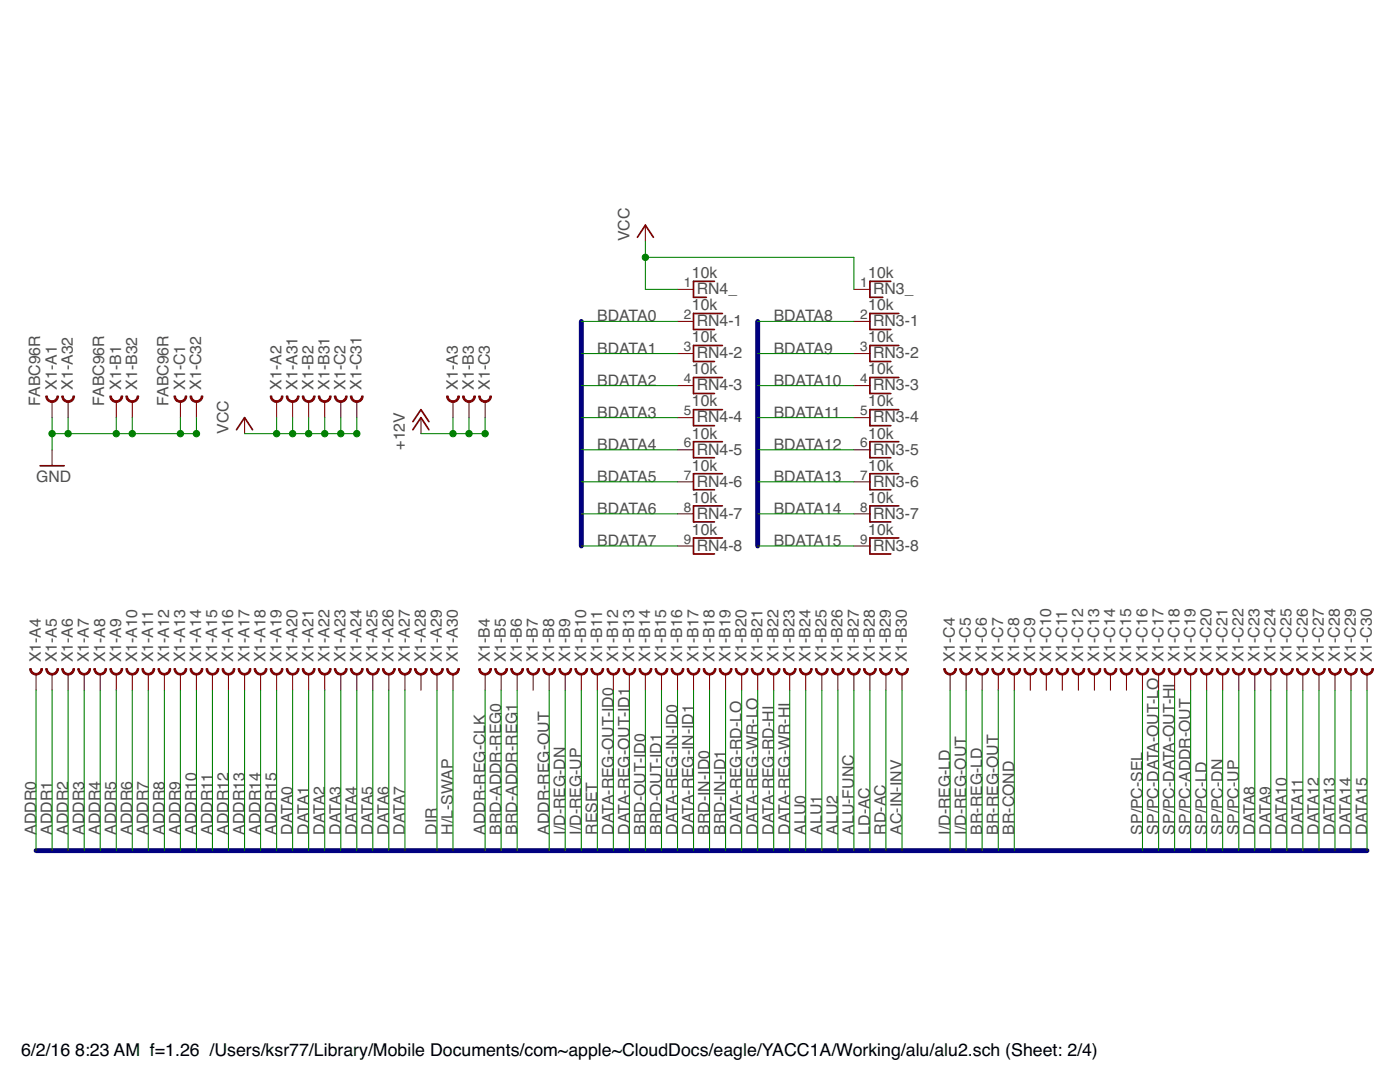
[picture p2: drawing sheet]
<svg xmlns="http://www.w3.org/2000/svg" width="279mm" height="216mm" viewBox="0 0 279 216" stroke-linecap="round" stroke-linejoin="round" font-family="sans-serif">
<g fill="#800000" stroke="#800000" stroke-width=".2">
<path d="M9.1 79h.3a.96 .96 0 0 0 1 1 .96 .96 0 0 0 1-1h.3a1.28 1.28 0 0 1-1.3 1.3 1.28 1.28 0 0 1-1.3-1.3z" fill-rule="evenodd"/>
<path d="M53.9 79h.4a.95 .95 0 0 0 .9 1 .95 .95 0 0 0 1-1h.3a1.27 1.27 0 0 1-1.3 1.3 1.27 1.27 0 0 1-1.3-1.3z" fill-rule="evenodd"/>
<path d="M89.1 79h.4a.95 .95 0 0 0 .9 1 .95 .95 0 0 0 1-1h.3a1.28 1.28 0 0 1-1.3 1.3 1.28 1.28 0 0 1-1.3-1.3z" fill-rule="evenodd"/>
<path d="M5.9 133.4h.3a.95 .95 0 0 0 1 1 .95 .95 0 0 0 .9-1h.4a1.28 1.28 0 0 1-1.3 1.3 1.28 1.28 0 0 1-1.3-1.3z" fill-rule="evenodd"/>
<path d="M9.1 133.4h.3a.96 .96 0 0 0 1 1 .96 .96 0 0 0 1-1h.3a1.28 1.28 0 0 1-1.3 1.3 1.28 1.28 0 0 1-1.3-1.3z" fill-rule="evenodd"/>
<path d="M12.3 133.4h.3a.96 .96 0 0 0 1 1 .96 .96 0 0 0 1-1h.3a1.28 1.28 0 0 1-1.3 1.3 1.28 1.28 0 0 1-1.3-1.3z" fill-rule="evenodd"/>
<path d="M15.5 133.4h.3a.96 .96 0 0 0 1 1 .96 .96 0 0 0 1-1h.3a1.28 1.28 0 0 1-1.3 1.3 1.28 1.28 0 0 1-1.3-1.3z" fill-rule="evenodd"/>
<path d="M18.7 133.4h.3a.95 .95 0 0 0 1 1 .95 .95 0 0 0 1-1h.3a1.28 1.28 0 0 1-1.3 1.3 1.28 1.28 0 0 1-1.3-1.3z" fill-rule="evenodd"/>
<path d="M21.9 133.4h.3a.95 .95 0 0 0 1 1 .95 .95 0 0 0 1-1h.3a1.28 1.28 0 0 1-1.3 1.3 1.28 1.28 0 0 1-1.3-1.3z" fill-rule="evenodd"/>
<path d="M25.1 133.4h.3a.96 .96 0 0 0 1 1 .96 .96 0 0 0 1-1h.3a1.28 1.28 0 0 1-1.3 1.3 1.28 1.28 0 0 1-1.3-1.3z" fill-rule="evenodd"/>
<path d="M28.3 133.4h.3a.96 .96 0 0 0 1 1 .96 .96 0 0 0 1-1h.3a1.28 1.28 0 0 1-1.3 1.3 1.28 1.28 0 0 1-1.3-1.3z" fill-rule="evenodd"/>
<path d="M31.5 133.4h.3a.96 .96 0 0 0 1 1 .96 .96 0 0 0 1-1h.3a1.28 1.28 0 0 1-1.3 1.3 1.28 1.28 0 0 1-1.3-1.3z" fill-rule="evenodd"/>
<path d="M34.7 133.4h.3a.96 .96 0 0 0 1 1 .96 .96 0 0 0 1-1h.3a1.28 1.28 0 0 1-1.3 1.3 1.28 1.28 0 0 1-1.3-1.3z" fill-rule="evenodd"/>
<path d="M37.9 133.4h.3a.95 .95 0 0 0 1 1 .95 .95 0 0 0 1-1h.3a1.28 1.28 0 0 1-1.3 1.3 1.28 1.28 0 0 1-1.3-1.3z" fill-rule="evenodd"/>
<path d="M41.1 133.4h.3a.96 .96 0 0 0 1 1 .96 .96 0 0 0 1-1h.3a1.28 1.28 0 0 1-1.3 1.3 1.28 1.28 0 0 1-1.3-1.3z" fill-rule="evenodd"/>
<path d="M44.3 133.4h.3a.96 .96 0 0 0 1 1 .96 .96 0 0 0 1-1h.3a1.28 1.28 0 0 1-1.3 1.3 1.28 1.28 0 0 1-1.3-1.3z" fill-rule="evenodd"/>
<path d="M47.5 133.4h.3a.96 .96 0 0 0 1 1 .96 .96 0 0 0 1-1h.3a1.28 1.28 0 0 1-1.3 1.3 1.28 1.28 0 0 1-1.3-1.3z" fill-rule="evenodd"/>
<path d="M50.7 133.4h.3a.96 .96 0 0 0 1 1 .96 .96 0 0 0 1-1h.3a1.28 1.28 0 0 1-1.3 1.3 1.28 1.28 0 0 1-1.3-1.3z" fill-rule="evenodd"/>
<path d="M53.9 133.4h.4a.95 .95 0 0 0 .9 1 .95 .95 0 0 0 1-1h.3a1.27 1.27 0 0 1-1.3 1.3 1.27 1.27 0 0 1-1.3-1.3z" fill-rule="evenodd"/>
<path d="M57.1 133.4h.3a.96 .96 0 0 0 1 1 .96 .96 0 0 0 1-1h.3a1.28 1.28 0 0 1-1.3 1.3 1.28 1.28 0 0 1-1.3-1.3z" fill-rule="evenodd"/>
<path d="M60.3 133.4h.3a.96 .96 0 0 0 1 1 .96 .96 0 0 0 1-1h.3a1.28 1.28 0 0 1-1.3 1.3 1.28 1.28 0 0 1-1.3-1.3z" fill-rule="evenodd"/>
<path d="M63.5 133.4h.3a.96 .96 0 0 0 1 1 .96 .96 0 0 0 1-1h.3a1.28 1.28 0 0 1-1.3 1.3 1.28 1.28 0 0 1-1.3-1.3z" fill-rule="evenodd"/>
<path d="M66.7 133.4h.3a.96 .96 0 0 0 1 1 .96 .96 0 0 0 1-1h.3a1.28 1.28 0 0 1-1.3 1.3 1.28 1.28 0 0 1-1.3-1.3z" fill-rule="evenodd"/>
<path d="M69.9 133.4h.4a.95 .95 0 0 0 .9 1 .95 .95 0 0 0 1-1h.3a1.28 1.28 0 0 1-1.3 1.3 1.28 1.28 0 0 1-1.3-1.3z" fill-rule="evenodd"/>
<path d="M73.1 133.4h.3a.96 .96 0 0 0 1 1 .96 .96 0 0 0 1-1h.3a1.28 1.28 0 0 1-1.3 1.3 1.28 1.28 0 0 1-1.3-1.3z" fill-rule="evenodd"/>
<path d="M76.3 133.4h.3a.96 .96 0 0 0 1 1 .96 .96 0 0 0 1-1h.3a1.28 1.28 0 0 1-1.3 1.3 1.28 1.28 0 0 1-1.3-1.3z" fill-rule="evenodd"/>
<path d="M79.5 133.4h.3a.96 .96 0 0 0 1 1 .96 .96 0 0 0 1-1h.3a1.28 1.28 0 0 1-1.3 1.3 1.28 1.28 0 0 1-1.3-1.3z" fill-rule="evenodd"/>
<path d="M82.7 133.4h.3a.96 .96 0 0 0 1 1 .96 .96 0 0 0 1-1h.3a1.28 1.28 0 0 1-1.3 1.3 1.28 1.28 0 0 1-1.3-1.3z" fill-rule="evenodd"/>
<path d="M85.9 133.4h.4a.95 .95 0 0 0 .9 1 .95 .95 0 0 0 1-1h.3a1.28 1.28 0 0 1-1.3 1.3 1.28 1.28 0 0 1-1.3-1.3z" fill-rule="evenodd"/>
<path d="M89.1 133.4h.4a.95 .95 0 0 0 .9 1 .95 .95 0 0 0 1-1h.3a1.28 1.28 0 0 1-1.3 1.3 1.28 1.28 0 0 1-1.3-1.3z" fill-rule="evenodd"/>
<path d="M57.1 79h.3a.96 .96 0 0 0 1 1 .96 .96 0 0 0 1-1h.3a1.28 1.28 0 0 1-1.3 1.3 1.28 1.28 0 0 1-1.3-1.3z" fill-rule="evenodd"/>
<path d="M12.3 79h.3a.96 .96 0 0 0 1 1 .96 .96 0 0 0 1-1h.3a1.28 1.28 0 0 1-1.3 1.3 1.28 1.28 0 0 1-1.3-1.3z" fill-rule="evenodd"/>
<path d="M21.9 79h.3a.95 .95 0 0 0 1 1 .95 .95 0 0 0 1-1h.3a1.28 1.28 0 0 1-1.3 1.3 1.28 1.28 0 0 1-1.3-1.3z" fill-rule="evenodd"/>
<path d="M60.3 79h.3a.96 .96 0 0 0 1 1 .96 .96 0 0 0 1-1h.3a1.28 1.28 0 0 1-1.3 1.3 1.28 1.28 0 0 1-1.3-1.3z" fill-rule="evenodd"/>
<path d="M92.3 79h.3a.96 .96 0 0 0 1 1 .96 .96 0 0 0 1-1h.3a1.28 1.28 0 0 1-1.3 1.3 1.28 1.28 0 0 1-1.3-1.3z" fill-rule="evenodd"/>
<path d="M95.5 133.4h.3a.96 .96 0 0 0 1 1 .96 .96 0 0 0 1-1h.3a1.28 1.28 0 0 1-1.3 1.3 1.28 1.28 0 0 1-1.3-1.3z" fill-rule="evenodd"/>
<path d="M98.7 133.4h.3a.96 .96 0 0 0 1 1 .96 .96 0 0 0 1-1h.3a1.28 1.28 0 0 1-1.3 1.3 1.28 1.28 0 0 1-1.3-1.3z" fill-rule="evenodd"/>
<path d="M101.9 133.4h.4a.95 .95 0 0 0 .9 1 .95 .95 0 0 0 1-1h.3a1.28 1.28 0 0 1-1.3 1.3 1.28 1.28 0 0 1-1.3-1.3z" fill-rule="evenodd"/>
<path d="M105.1 133.4h.4a.95 .95 0 0 0 .9 1 .95 .95 0 0 0 1-1h.3a1.28 1.28 0 0 1-1.3 1.3 1.28 1.28 0 0 1-1.3-1.3z" fill-rule="evenodd"/>
<path d="M108.3 133.4h.3a.96 .96 0 0 0 1 1 .96 .96 0 0 0 1-1h.3a1.28 1.28 0 0 1-1.3 1.3 1.28 1.28 0 0 1-1.3-1.3z" fill-rule="evenodd"/>
<path d="M111.5 133.4h.3a.96 .96 0 0 0 1 1 .96 .96 0 0 0 1-1h.3a1.28 1.28 0 0 1-1.3 1.3 1.28 1.28 0 0 1-1.3-1.3z" fill-rule="evenodd"/>
<path d="M114.7 133.4h.3a.96 .96 0 0 0 1 1 .96 .96 0 0 0 1-1h.3a1.28 1.28 0 0 1-1.3 1.3 1.28 1.28 0 0 1-1.3-1.3z" fill-rule="evenodd"/>
<path d="M117.9 133.4h.3a.96 .96 0 0 0 1 1 .96 .96 0 0 0 1-1h.3a1.28 1.28 0 0 1-1.3 1.3 1.28 1.28 0 0 1-1.3-1.3z" fill-rule="evenodd"/>
<path d="M121.1 133.4h.4a.95 .95 0 0 0 .9 1 .95 .95 0 0 0 1-1h.3a1.28 1.28 0 0 1-1.3 1.3 1.28 1.28 0 0 1-1.3-1.3z" fill-rule="evenodd"/>
<path d="M124.3 133.4h.4a.96 .96 0 0 0 .9 1 .96 .96 0 0 0 1-1h.3a1.28 1.28 0 0 1-1.3 1.3 1.28 1.28 0 0 1-1.3-1.3z" fill-rule="evenodd"/>
<path d="M127.5 133.4h.3a.96 .96 0 0 0 1 1 .96 .96 0 0 0 1-1h.3a1.28 1.28 0 0 1-1.3 1.3 1.28 1.28 0 0 1-1.3-1.3z" fill-rule="evenodd"/>
<path d="M130.7 133.4h.3a.96 .96 0 0 0 1 1 .96 .96 0 0 0 1-1h.3a1.28 1.28 0 0 1-1.3 1.3 1.28 1.28 0 0 1-1.3-1.3z" fill-rule="evenodd"/>
<path d="M133.9 133.4h.3a.96 .96 0 0 0 1 1 .96 .96 0 0 0 1-1h.3a1.28 1.28 0 0 1-1.3 1.3 1.28 1.28 0 0 1-1.3-1.3z" fill-rule="evenodd"/>
<path d="M137.1 133.4h.4a.95 .95 0 0 0 .9 1 .95 .95 0 0 0 1-1h.3a1.27 1.27 0 0 1-1.3 1.3 1.27 1.27 0 0 1-1.3-1.3z" fill-rule="evenodd"/>
<path d="M140.3 133.4h.4a.96 .96 0 0 0 .9 1 .96 .96 0 0 0 1-1h.3a1.28 1.28 0 0 1-1.3 1.3 1.28 1.28 0 0 1-1.3-1.3z" fill-rule="evenodd"/>
<path d="M143.5 133.4h.3a.96 .96 0 0 0 1 1 .96 .96 0 0 0 1-1h.3a1.28 1.28 0 0 1-1.3 1.3 1.28 1.28 0 0 1-1.3-1.3z" fill-rule="evenodd"/>
<path d="M146.7 133.4h.3a.96 .96 0 0 0 1 1 .96 .96 0 0 0 1-1h.3a1.28 1.28 0 0 1-1.3 1.3 1.28 1.28 0 0 1-1.3-1.3z" fill-rule="evenodd"/>
<path d="M149.9 133.4h.3a.96 .96 0 0 0 1 1 .96 .96 0 0 0 1-1h.3a1.28 1.28 0 0 1-1.3 1.3 1.28 1.28 0 0 1-1.3-1.3z" fill-rule="evenodd"/>
<path d="M153.1 133.4h.4a.95 .95 0 0 0 .9 1 .95 .95 0 0 0 1-1h.3a1.27 1.27 0 0 1-1.3 1.3 1.27 1.27 0 0 1-1.3-1.3z" fill-rule="evenodd"/>
<path d="M156.3 133.4h.4a.96 .96 0 0 0 .9 1 .96 .96 0 0 0 1-1h.3a1.28 1.28 0 0 1-1.3 1.3 1.28 1.28 0 0 1-1.3-1.3z" fill-rule="evenodd"/>
<path d="M159.5 133.4h.4a.96 .96 0 0 0 .9 1 .96 .96 0 0 0 1-1h.3a1.28 1.28 0 0 1-1.3 1.3 1.28 1.28 0 0 1-1.3-1.3z" fill-rule="evenodd"/>
<path d="M162.7 133.4h.3a.96 .96 0 0 0 1 1 .96 .96 0 0 0 1-1h.3a1.28 1.28 0 0 1-1.3 1.3 1.28 1.28 0 0 1-1.3-1.3z" fill-rule="evenodd"/>
<path d="M165.9 133.4h.3a.96 .96 0 0 0 1 1 .96 .96 0 0 0 1-1h.3a1.28 1.28 0 0 1-1.3 1.3 1.28 1.28 0 0 1-1.3-1.3z" fill-rule="evenodd"/>
<path d="M169.1 133.4h.4a.95 .95 0 0 0 .9 1 .95 .95 0 0 0 1-1h.3a1.28 1.28 0 0 1-1.3 1.3 1.28 1.28 0 0 1-1.3-1.3z" fill-rule="evenodd"/>
<path d="M172.3 133.4h.4a.95 .95 0 0 0 .9 1 .95 .95 0 0 0 1-1h.3a1.28 1.28 0 0 1-1.3 1.3 1.28 1.28 0 0 1-1.3-1.3z" fill-rule="evenodd"/>
<path d="M175.5 133.4h.4a.96 .96 0 0 0 .9 1 .96 .96 0 0 0 1-1h.3a1.28 1.28 0 0 1-1.3 1.3 1.28 1.28 0 0 1-1.3-1.3z" fill-rule="evenodd"/>
<path d="M178.7 133.4h.3a.96 .96 0 0 0 1 1 .96 .96 0 0 0 1-1h.3a1.28 1.28 0 0 1-1.3 1.3 1.28 1.28 0 0 1-1.3-1.3z" fill-rule="evenodd"/>
<path d="M63.5 79h.3a.96 .96 0 0 0 1 1 .96 .96 0 0 0 1-1h.3a1.28 1.28 0 0 1-1.3 1.3 1.28 1.28 0 0 1-1.3-1.3z" fill-rule="evenodd"/>
<path d="M25.1 79h.3a.96 .96 0 0 0 1 1 .96 .96 0 0 0 1-1h.3a1.28 1.28 0 0 1-1.3 1.3 1.28 1.28 0 0 1-1.3-1.3z" fill-rule="evenodd"/>
<path d="M34.7 79h.3a.96 .96 0 0 0 1 1 .96 .96 0 0 0 1-1h.3a1.28 1.28 0 0 1-1.3 1.3 1.28 1.28 0 0 1-1.3-1.3z" fill-rule="evenodd"/>
<path d="M66.7 79h.3a.96 .96 0 0 0 1 1 .96 .96 0 0 0 1-1h.3a1.28 1.28 0 0 1-1.3 1.3 1.28 1.28 0 0 1-1.3-1.3z" fill-rule="evenodd"/>
<path d="M95.5 79h.3a.96 .96 0 0 0 1 1 .96 .96 0 0 0 1-1h.3a1.28 1.28 0 0 1-1.3 1.3 1.28 1.28 0 0 1-1.3-1.3z" fill-rule="evenodd"/>
<path d="M188.3 133.4h.4a.95 .95 0 0 0 .9 1 .95 .95 0 0 0 1-1h.3a1.28 1.28 0 0 1-1.3 1.3 1.28 1.28 0 0 1-1.3-1.3z" fill-rule="evenodd"/>
<path d="M191.5 133.4h.4a.96 .96 0 0 0 .9 1 .96 .96 0 0 0 1-1h.3a1.28 1.28 0 0 1-1.3 1.3 1.28 1.28 0 0 1-1.3-1.3z" fill-rule="evenodd"/>
<path d="M194.7 133.4h.4a.96 .96 0 0 0 .9 1 .96 .96 0 0 0 1-1h.3a1.28 1.28 0 0 1-1.3 1.3 1.28 1.28 0 0 1-1.3-1.3z" fill-rule="evenodd"/>
<path d="M197.9 133.4h.3a.96 .96 0 0 0 1 1 .96 .96 0 0 0 1-1h.3a1.28 1.28 0 0 1-1.3 1.3 1.28 1.28 0 0 1-1.3-1.3z" fill-rule="evenodd"/>
<path d="M201.1 133.4h.4a.95 .95 0 0 0 .9 1 .95 .95 0 0 0 1-1h.3a1.28 1.28 0 0 1-1.3 1.3 1.28 1.28 0 0 1-1.3-1.3z" fill-rule="evenodd"/>
<path d="M204.3 133.4h.4a.95 .95 0 0 0 .9 1 .95 .95 0 0 0 1-1h.3a1.28 1.28 0 0 1-1.3 1.3 1.28 1.28 0 0 1-1.3-1.3z" fill-rule="evenodd"/>
<path d="M207.5 133.4h.4a.96 .96 0 0 0 .9 1 .96 .96 0 0 0 1-1h.3a1.28 1.28 0 0 1-1.3 1.3 1.28 1.28 0 0 1-1.3-1.3z" fill-rule="evenodd"/>
<path d="M210.7 133.4h.4a.96 .96 0 0 0 .9 1 .96 .96 0 0 0 1-1h.3a1.28 1.28 0 0 1-1.3 1.3 1.28 1.28 0 0 1-1.3-1.3z" fill-rule="evenodd"/>
<path d="M213.9 133.4h.3a.96 .96 0 0 0 1 1 .96 .96 0 0 0 1-1h.3a1.28 1.28 0 0 1-1.3 1.3 1.28 1.28 0 0 1-1.3-1.3z" fill-rule="evenodd"/>
<path d="M217.1 133.4h.3a.96 .96 0 0 0 1 1 .96 .96 0 0 0 1-1h.3a1.28 1.28 0 0 1-1.3 1.3 1.28 1.28 0 0 1-1.3-1.3z" fill-rule="evenodd"/>
<path d="M220.3 133.4h.4a.95 .95 0 0 0 .9 1 .95 .95 0 0 0 1-1h.3a1.28 1.28 0 0 1-1.3 1.3 1.28 1.28 0 0 1-1.3-1.3z" fill-rule="evenodd"/>
<path d="M223.5 133.4h.4a.96 .96 0 0 0 .9 1 .96 .96 0 0 0 1-1h.3a1.28 1.28 0 0 1-1.3 1.3 1.28 1.28 0 0 1-1.3-1.3z" fill-rule="evenodd"/>
<path d="M226.7 133.4h.4a.96 .96 0 0 0 .9 1 .96 .96 0 0 0 1-1h.3a1.28 1.28 0 0 1-1.3 1.3 1.28 1.28 0 0 1-1.3-1.3z" fill-rule="evenodd"/>
<path d="M229.9 133.4h.4a.96 .96 0 0 0 .9 1 .96 .96 0 0 0 1-1h.3a1.28 1.28 0 0 1-1.3 1.3 1.28 1.28 0 0 1-1.3-1.3z" fill-rule="evenodd"/>
<path d="M233.1 133.4h.3a.96 .96 0 0 0 1 1 .96 .96 0 0 0 1-1h.3a1.28 1.28 0 0 1-1.3 1.3 1.28 1.28 0 0 1-1.3-1.3z" fill-rule="evenodd"/>
<path d="M236.3 133.4h.4a.95 .95 0 0 0 .9 1 .95 .95 0 0 0 1-1h.3a1.27 1.27 0 0 1-1.3 1.3 1.27 1.27 0 0 1-1.3-1.3z" fill-rule="evenodd"/>
<path d="M239.5 133.4h.4a.96 .96 0 0 0 .9 1 .96 .96 0 0 0 1-1h.3a1.28 1.28 0 0 1-1.3 1.3 1.28 1.28 0 0 1-1.3-1.3z" fill-rule="evenodd"/>
<path d="M242.7 133.4h.4a.96 .96 0 0 0 .9 1 .96 .96 0 0 0 1-1h.3a1.28 1.28 0 0 1-1.3 1.3 1.28 1.28 0 0 1-1.3-1.3z" fill-rule="evenodd"/>
<path d="M245.9 133.4h.4a.96 .96 0 0 0 .9 1 .96 .96 0 0 0 1-1h.3a1.28 1.28 0 0 1-1.3 1.3 1.28 1.28 0 0 1-1.3-1.3z" fill-rule="evenodd"/>
<path d="M249.1 133.4h.3a.96 .96 0 0 0 1 1 .96 .96 0 0 0 1-1h.3a1.28 1.28 0 0 1-1.3 1.3 1.28 1.28 0 0 1-1.3-1.3z" fill-rule="evenodd"/>
<path d="M252.3 133.4h.4a.95 .95 0 0 0 .9 1 .95 .95 0 0 0 1-1h.3a1.28 1.28 0 0 1-1.3 1.3 1.28 1.28 0 0 1-1.3-1.3z" fill-rule="evenodd"/>
<path d="M255.5 133.4h.4a.96 .96 0 0 0 .9 1 .96 .96 0 0 0 1-1h.3a1.28 1.28 0 0 1-1.3 1.3 1.28 1.28 0 0 1-1.3-1.3z" fill-rule="evenodd"/>
<path d="M258.7 133.4h.4a.96 .96 0 0 0 .9 1 .96 .96 0 0 0 1-1h.3a1.28 1.28 0 0 1-1.3 1.3 1.28 1.28 0 0 1-1.3-1.3z" fill-rule="evenodd"/>
<path d="M261.9 133.4h.4a.96 .96 0 0 0 .9 1 .96 .96 0 0 0 1-1h.3a1.28 1.28 0 0 1-1.3 1.3 1.28 1.28 0 0 1-1.3-1.3z" fill-rule="evenodd"/>
<path d="M265.1 133.4h.4a.96 .96 0 0 0 .9 1 .96 .96 0 0 0 1-1h.3a1.28 1.28 0 0 1-1.3 1.3 1.28 1.28 0 0 1-1.3-1.3z" fill-rule="evenodd"/>
<path d="M268.3 133.4h.4a.95 .95 0 0 0 .9 1 .95 .95 0 0 0 1-1h.3a1.28 1.28 0 0 1-1.3 1.3 1.28 1.28 0 0 1-1.3-1.3z" fill-rule="evenodd"/>
<path d="M271.5 133.4h.4a.95 .95 0 0 0 .9 1 .95 .95 0 0 0 1-1h.3a1.28 1.28 0 0 1-1.3 1.3 1.28 1.28 0 0 1-1.3-1.3z" fill-rule="evenodd"/>
<path d="M69.9 79h.4a.95 .95 0 0 0 .9 1 .95 .95 0 0 0 1-1h.3a1.28 1.28 0 0 1-1.3 1.3 1.28 1.28 0 0 1-1.3-1.3z" fill-rule="evenodd"/>
<path d="M37.9 79h.3a.95 .95 0 0 0 1 1 .95 .95 0 0 0 1-1h.3a1.28 1.28 0 0 1-1.3 1.3 1.28 1.28 0 0 1-1.3-1.3z" fill-rule="evenodd"/>
</g>
<g fill="none" stroke="#800000" stroke-width=".21">
<path d="M128.8 44.9v3.2M135.2 57.7h3.2M170.4 57.7h3.2M135.2 64.1h3.2M135.2 70.5h3.2M135.2 76.9h3.2M170.4 64.1h3.2M170.4 70.5h3.2M170.4 76.9h3.2M10.4 80.1v3.2M10.4 89.7v3.2M13.6 80.1v3.2"/>
<path d="M23.2 80.1v3.2M26.4 80.1v3.2M36 80.1v3.2M39.2 80.1v3.2M48.8 83.3v3.2M55.2 80.1v3.2M58.4 80.1v3.2M61.6 80.1v3.2M64.8 80.1v3.2M68 80.1v3.2M71.2 80.1v3.2M84 83.3v3.2"/>
<path d="M90.4 80.1v3.2M93.6 80.1v3.2M96.8 80.1v3.2M135.2 83.3h3.2M135.2 89.7h3.2M135.2 96.1h3.2M170.4 83.3h3.2M170.4 89.7h3.2M170.4 96.1h3.2M135.2 102.5h3.2M135.2 108.9h3.2M170.4 102.5h3.2"/>
<path d="M170.4 108.9h3.2M7.2 134.5v3.2M10.4 134.5v3.2M13.6 134.5v3.2M16.8 134.5v3.2M20 134.5v3.2M23.2 134.5v3.2M26.4 134.5v3.2M29.6 134.5v3.2M32.8 134.5v3.2M36 134.5v3.2M39.2 134.5v3.2"/>
<path d="M42.4 134.5v3.2M45.6 134.5v3.2M48.8 134.5v3.2M52 134.5v3.2M55.2 134.5v3.2M58.4 134.5v3.2M61.6 134.5v3.2M64.8 134.5v3.2M68 134.5v3.2M71.2 134.5v3.2M74.4 134.5v3.2M77.6 134.5v3.2"/>
<path d="M80.8 134.5v3.2M84 134.5v3.2M87.2 134.5v3.2M90.4 134.5v3.2M96.8 134.5v3.2M100 134.5v3.2M103.2 134.5v3.2M106.4 134.5v3.2M109.6 134.5v3.2M112.8 134.5v3.2M116 134.5v3.2M119.2 134.5v3.2"/>
<path d="M122.4 134.5v3.2M125.6 134.5v3.2M128.8 134.5v3.2M132 134.5v3.2M135.2 134.5v3.2M138.4 134.5v3.2M141.6 134.5v3.2M144.8 134.5v3.2M148 134.5v3.2M151.2 134.5v3.2M154.4 134.5v3.2M157.6 134.5v3.2"/>
<path d="M160.8 134.5v3.2M164 134.5v3.2M167.2 134.5v3.2M170.4 134.5v3.2M173.6 134.5v3.2M176.8 134.5v3.2M180 134.5v3.2M189.6 134.5v3.2M192.8 134.5v3.2M196 134.5v3.2M199.2 134.5v3.2M202.4 134.5v3.2"/>
<path d="M205.6 134.5v3.2M208.8 134.5v3.2M212 134.5v3.2M215.2 134.5v3.2M218.4 134.5v3.2M221.6 134.5v3.2M224.8 134.5v3.2M228 134.5v3.2M231.2 134.5v3.2M234.4 134.5v3.2M237.6 134.5v3.2M240.8 134.5v3.2"/>
<path d="M244 134.5v3.2M247.2 134.5v3.2M250.4 134.5v3.2M253.6 134.5v3.2M256.8 134.5v3.2M260 134.5v3.2M263.2 134.5v3.2M266.4 134.5v3.2M269.6 134.5v3.2M272.8 134.5v3.2"/>
</g>
<g fill="none" stroke="#800000" stroke-width=".34">
<path d="M127.2 47.3l1.6-2.4 1.6 2.4M142.6 56.1h-4.2v3.2h2.6M177.8 56.1h-4.2v3.2h2.6M144.2 62.5h-5.8v3.2h4.2M144.2 68.9h-5.8v3.2h4.2M144.2 75.3h-5.8v3.2h4.2M179.4 62.5h-5.8v3.2h4.2M179.4 68.9h-5.8v3.2h4.2M179.4 75.3h-5.8v3.2h4.2M8 92.9h4.8M47.2 85.7l1.6-2.4 1.6 2.4M82.4 85.7l1.6-2.4 1.6 2.4"/>
<path d="M82.4 84.1l1.6-2.4 1.6 2.4M144.2 81.7h-5.8v3.2h4.2M144.2 88.1h-5.8v3.2h4.2M144.2 94.5h-5.8v3.2h4.2M179.4 81.7h-5.8v3.2h4.2M179.4 88.1h-5.8v3.2h4.2M179.4 94.5h-5.8v3.2h4.2M144.2 100.9h-5.8v3.2h4.2M144.2 107.3h-5.8v3.2h4.2M179.4 100.9h-5.8v3.2h4.2M179.4 107.3h-5.8v3.2h4.2"/>
</g>
<path d="M116 64.1v44.8M151.2 64.1v44.8M7.2 169.7h265.6" fill="none" stroke="#000080" stroke-width=".97"/>
<g fill="none" stroke="#008000" stroke-width=".21">
<path d="M128.8 48.1v9.6h6.4M128.8 51.4h41.6v6.3M116 64.1h19.2M116 70.5h19.2M116 76.9h19.2M151.2 64.1h19.2M151.2 70.5h19.2M151.2 76.9h19.2M10.4 83.3v6.4M13.6 83.3v3.2M23.2 83.3v3.2M26.4 83.3v3.2"/>
<path d="M36 83.3v3.2M39.2 83.3v3.2h-28.8M55.2 83.3v3.2M58.4 83.3v3.2M61.6 83.3v3.2M64.8 83.3v3.2M68 83.3v3.2M71.2 83.3v3.2h-22.4M90.4 83.3v3.2M93.6 83.3v3.2M96.8 83.3v3.2h-12.8M116 83.3h19.2"/>
<path d="M116 89.7h19.2M116 96.1h19.2M151.2 83.3h19.2M151.2 89.7h19.2M151.2 96.1h19.2M116 102.5h19.2M116 108.9h19.2M151.2 102.5h19.2M151.2 108.9h19.2M7.2 137.7v32M10.4 137.7v32M13.6 137.7v32"/>
<path d="M16.8 137.7v32M20 137.7v32M23.2 137.7v32M26.4 137.7v32M29.6 137.7v32M32.8 137.7v32M36 137.7v32M39.2 137.7v32M42.4 137.7v32M45.6 137.7v32M48.8 137.7v32M52 137.7v32"/>
<path d="M55.2 137.7v32M58.4 137.7v32M61.6 137.7v32M64.8 137.7v32M68 137.7v32M71.2 137.7v32M74.4 137.7v32M77.6 137.7v32M80.8 137.7v32M87.2 137.7v32M90.4 137.7v32M96.8 137.7v32"/>
<path d="M100 137.7v32M103.2 137.7v32M109.6 137.7v32M112.8 137.7v32M116 137.7v32M119.2 137.7v32M122.4 137.7v32M125.6 137.7v32M128.8 137.7v32M132 137.7v32M135.2 137.7v32M138.4 137.7v32"/>
<path d="M141.6 137.7v32M144.8 137.7v32M148 137.7v32M151.2 137.7v32M154.4 137.7v32M157.6 137.7v32M160.8 137.7v32M164 137.7v32M167.2 137.7v32M170.4 137.7v32M173.6 137.7v32M176.8 137.7v32"/>
<path d="M180 137.7v32M189.6 137.7v32M192.8 137.7v32M196 137.7v32M199.2 137.7v32M202.4 137.7v32M228 137.7v32M231.2 137.7v32M234.4 137.7v32M237.6 137.7v32M240.8 137.7v32M244 137.7v32"/>
<path d="M247.2 137.7v32M250.4 137.7v32M253.6 137.7v32M256.8 137.7v32M260 137.7v32M263.2 137.7v32M266.4 137.7v32M269.6 137.7v32M272.8 137.7v32"/>
</g>
<g fill="#008000" stroke="#008000" stroke-width=".2">
<circle cx="10.4" cy="86.5" r=".64"/>
<circle cx="13.6" cy="86.5" r=".64"/>
<circle cx="23.2" cy="86.5" r=".64"/>
<circle cx="26.4" cy="86.5" r=".64"/>
<circle cx="39.2" cy="86.5" r=".64"/>
<circle cx="36" cy="86.5" r=".64"/>
<circle cx="55.2" cy="86.5" r=".64"/>
<circle cx="61.6" cy="86.5" r=".64"/>
<circle cx="58.4" cy="86.5" r=".64"/>
<circle cx="68" cy="86.5" r=".64"/>
<circle cx="64.8" cy="86.5" r=".64"/>
<circle cx="71.2" cy="86.5" r=".64"/>
<circle cx="128.8" cy="51.4" r=".64"/>
<circle cx="90.4" cy="86.5" r=".64"/>
<circle cx="93.6" cy="86.5" r=".64"/>
<circle cx="96.8" cy="86.5" r=".64"/>
</g>
<g font-size="3.5">
<text x="4.2" y="210.7">6/2/16</text>
<text x="15" y="210.7">8:23 AM f=1.26 /Users/ksr77/Library/Mobile Documents/com~apple~CloudDocs/eagle/YACC1A/Working/alu/alu2.sch (Sheet: 2/4)</text>
</g>
<g font-size="3.2" fill="#505050">
<text x="125.6" y="48.1" transform="rotate(-90 125.6 48.1)">VCC</text>
<text x="138.1" y="55.5">10k</text>
<text x="139" y="58.7">RN4_</text>
<text x="173.3" y="55.5">10k</text>
<text x="174.3" y="58.7">RN3_</text>
<text x="119.2" y="64.1">BDATA0</text>
<text x="138.1" y="61.9">10k</text>
<text x="139" y="65.1">RN4-1</text>
<text x="154.4" y="64.1">BDATA8</text>
<text x="173.3" y="61.9">10k</text>
<text x="174.3" y="65.1">RN3-1</text>
<text x="119.2" y="70.5">BDATA1</text>
<text x="138.1" y="68.3">10k</text>
<text x="139" y="71.5">RN4-2</text>
<text x="154.4" y="70.5">BDATA9</text>
<text x="173.3" y="68.3">10k</text>
<text x="174.3" y="71.5">RN3-2</text>
<text x="11.4" y="77.7" transform="rotate(-90 11.4 77.7)">X1-A1</text>
<text x="14.6" y="77.7" transform="rotate(-90 14.6 77.7)">X1-A32</text>
<text x="24.2" y="77.7" transform="rotate(-90 24.2 77.7)">X1-B1</text>
<text x="27.4" y="77.7" transform="rotate(-90 27.4 77.7)">X1-B32</text>
<text x="37" y="77.7" transform="rotate(-90 37 77.7)">X1-C1</text>
<text x="40.2" y="77.7" transform="rotate(-90 40.2 77.7)">X1-C32</text>
<text x="56.2" y="77.7" transform="rotate(-90 56.2 77.7)">X1-A2</text>
<text x="59.4" y="77.7" transform="rotate(-90 59.4 77.7)">X1-A31</text>
<text x="62.6" y="77.7" transform="rotate(-90 62.6 77.7)">X1-B2</text>
<text x="65.8" y="77.7" transform="rotate(-90 65.8 77.7)">X1-B31</text>
<text x="69" y="77.7" transform="rotate(-90 69 77.7)">X1-C2</text>
<text x="72.2" y="77.7" transform="rotate(-90 72.2 77.7)">X1-C31</text>
<text x="91.4" y="77.7" transform="rotate(-90 91.4 77.7)">X1-A3</text>
<text x="94.6" y="77.7" transform="rotate(-90 94.6 77.7)">X1-B3</text>
<text x="97.8" y="77.7" transform="rotate(-90 97.8 77.7)">X1-C3</text>
<text x="119.2" y="76.9">BDATA2</text>
<text x="138.1" y="74.7">10k</text>
<text x="139" y="77.9">RN4-3</text>
<text x="154.4" y="76.9">BDATA10</text>
<text x="173.3" y="74.7">10k</text>
<text x="174.3" y="77.9">RN3-3</text>
<text x="8" y="80.9" transform="rotate(-90 8 80.9)">FABC96R</text>
<text x="20.8" y="80.9" transform="rotate(-90 20.8 80.9)">FABC96R</text>
<text x="33.6" y="80.9" transform="rotate(-90 33.6 80.9)">FABC96R</text>
<text x="119.2" y="83.3">BDATA3</text>
<text x="138.1" y="81.1">10k</text>
<text x="154.4" y="83.3">BDATA11</text>
<text x="173.3" y="81.1">10k</text>
<text x="45.6" y="86.5" transform="rotate(-90 45.6 86.5)">VCC</text>
<text x="80.8" y="89.7" transform="rotate(-90 80.8 89.7)">+12V</text>
<text x="119.2" y="89.7">BDATA4</text>
<text x="138.1" y="87.5">10k</text>
<text x="139" y="84.3">RN4-4</text>
<text x="154.4" y="89.7">BDATA12</text>
<text x="173.3" y="87.5">10k</text>
<text x="174.3" y="84.3">RN3-4</text>
<text x="138.1" y="93.9">10k</text>
<text x="139" y="90.7">RN4-5</text>
<text x="173.3" y="93.9">10k</text>
<text x="174.3" y="90.7">RN3-5</text>
<text x="7.2" y="96.1">GND</text>
<text x="119.2" y="96.1">BDATA5</text>
<text x="138.1" y="100.3">10k</text>
<text x="139" y="97.1">RN4-6</text>
<text x="154.4" y="96.1">BDATA13</text>
<text x="173.3" y="100.3">10k</text>
<text x="174.3" y="97.1">RN3-6</text>
<text x="119.2" y="102.5">BDATA6</text>
<text x="138.1" y="106.7">10k</text>
<text x="139" y="103.5">RN4-7</text>
<text x="154.4" y="102.5">BDATA14</text>
<text x="173.3" y="106.7">10k</text>
<text x="174.3" y="103.5">RN3-7</text>
<text x="119.2" y="108.9">BDATA7</text>
<text x="139" y="109.9">RN4-8</text>
<text x="154.4" y="108.9">BDATA15</text>
<text x="174.3" y="109.9">RN3-8</text>
<text x="8.2" y="132.1" transform="rotate(-90 8.2 132.1)">X1-A4</text>
<text x="11.4" y="132.1" transform="rotate(-90 11.4 132.1)">X1-A5</text>
<text x="14.6" y="132.1" transform="rotate(-90 14.6 132.1)">X1-A6</text>
<text x="17.8" y="132.1" transform="rotate(-90 17.8 132.1)">X1-A7</text>
<text x="21" y="132.1" transform="rotate(-90 21 132.1)">X1-A8</text>
<text x="24.2" y="132.1" transform="rotate(-90 24.2 132.1)">X1-A9</text>
<text x="27.4" y="132.1" transform="rotate(-90 27.4 132.1)">X1-A10</text>
<text x="30.6" y="132.1" transform="rotate(-90 30.6 132.1)">X1-A11</text>
<text x="33.8" y="132.1" transform="rotate(-90 33.8 132.1)">X1-A12</text>
<text x="37" y="132.1" transform="rotate(-90 37 132.1)">X1-A13</text>
<text x="40.2" y="132.1" transform="rotate(-90 40.2 132.1)">X1-A14</text>
<text x="43.4" y="132.1" transform="rotate(-90 43.4 132.1)">X1-A15</text>
<text x="46.6" y="132.1" transform="rotate(-90 46.6 132.1)">X1-A16</text>
<text x="49.8" y="132.1" transform="rotate(-90 49.8 132.1)">X1-A17</text>
<text x="53" y="132.1" transform="rotate(-90 53 132.1)">X1-A18</text>
<text x="56.2" y="132.1" transform="rotate(-90 56.2 132.1)">X1-A19</text>
<text x="59.4" y="132.1" transform="rotate(-90 59.4 132.1)">X1-A20</text>
<text x="62.6" y="132.1" transform="rotate(-90 62.6 132.1)">X1-A21</text>
<text x="65.8" y="132.1" transform="rotate(-90 65.8 132.1)">X1-A22</text>
<text x="69" y="132.1" transform="rotate(-90 69 132.1)">X1-A23</text>
<text x="72.2" y="132.1" transform="rotate(-90 72.2 132.1)">X1-A24</text>
<text x="75.4" y="132.1" transform="rotate(-90 75.4 132.1)">X1-A25</text>
<text x="78.6" y="132.1" transform="rotate(-90 78.6 132.1)">X1-A26</text>
<text x="81.8" y="132.1" transform="rotate(-90 81.8 132.1)">X1-A27</text>
<text x="85" y="132.1" transform="rotate(-90 85 132.1)">X1-A28</text>
<text x="88.2" y="132.1" transform="rotate(-90 88.2 132.1)">X1-A29</text>
<text x="91.4" y="132.1" transform="rotate(-90 91.4 132.1)">X1-A30</text>
<text x="97.8" y="132.1" transform="rotate(-90 97.8 132.1)">X1-B4</text>
<text x="101" y="132.1" transform="rotate(-90 101 132.1)">X1-B5</text>
<text x="104.2" y="132.1" transform="rotate(-90 104.2 132.1)">X1-B6</text>
<text x="107.4" y="132.1" transform="rotate(-90 107.4 132.1)">X1-B7</text>
<text x="110.6" y="132.1" transform="rotate(-90 110.6 132.1)">X1-B8</text>
<text x="113.8" y="132.1" transform="rotate(-90 113.8 132.1)">X1-B9</text>
<text x="117" y="132.1" transform="rotate(-90 117 132.1)">X1-B10</text>
<text x="120.2" y="132.1" transform="rotate(-90 120.2 132.1)">X1-B11</text>
<text x="123.4" y="132.1" transform="rotate(-90 123.4 132.1)">X1-B12</text>
<text x="126.6" y="132.1" transform="rotate(-90 126.6 132.1)">X1-B13</text>
<text x="129.8" y="132.1" transform="rotate(-90 129.8 132.1)">X1-B14</text>
<text x="133" y="132.1" transform="rotate(-90 133 132.1)">X1-B15</text>
<text x="136.2" y="132.1" transform="rotate(-90 136.2 132.1)">X1-B16</text>
<text x="139.4" y="132.1" transform="rotate(-90 139.4 132.1)">X1-B17</text>
<text x="142.6" y="132.1" transform="rotate(-90 142.6 132.1)">X1-B18</text>
<text x="145.8" y="132.1" transform="rotate(-90 145.8 132.1)">X1-B19</text>
<text x="149" y="132.1" transform="rotate(-90 149 132.1)">X1-B20</text>
<text x="152.2" y="132.1" transform="rotate(-90 152.2 132.1)">X1-B21</text>
<text x="155.4" y="132.1" transform="rotate(-90 155.4 132.1)">X1-B22</text>
<text x="158.6" y="132.1" transform="rotate(-90 158.6 132.1)">X1-B23</text>
<text x="161.8" y="132.1" transform="rotate(-90 161.8 132.1)">X1-B24</text>
<text x="165" y="132.1" transform="rotate(-90 165 132.1)">X1-B25</text>
<text x="168.2" y="132.1" transform="rotate(-90 168.2 132.1)">X1-B26</text>
<text x="171.4" y="132.1" transform="rotate(-90 171.4 132.1)">X1-B27</text>
<text x="174.6" y="132.1" transform="rotate(-90 174.6 132.1)">X1-B28</text>
<text x="177.8" y="132.1" transform="rotate(-90 177.8 132.1)">X1-B29</text>
<text x="181" y="132.1" transform="rotate(-90 181 132.1)">X1-B30</text>
<text x="190.6" y="132.1" transform="rotate(-90 190.6 132.1)">X1-C4</text>
<text x="193.8" y="132.1" transform="rotate(-90 193.8 132.1)">X1-C5</text>
<text x="197" y="132.1" transform="rotate(-90 197 132.1)">X1-C6</text>
<text x="200.2" y="132.1" transform="rotate(-90 200.2 132.1)">X1-C7</text>
<text x="203.4" y="132.1" transform="rotate(-90 203.4 132.1)">X1-C8</text>
<text x="206.6" y="132.1" transform="rotate(-90 206.6 132.1)">X1-C9</text>
<text x="209.8" y="132.1" transform="rotate(-90 209.8 132.1)">X1-C10</text>
<text x="213" y="132.1" transform="rotate(-90 213 132.1)">X1-C11</text>
<text x="216.2" y="132.1" transform="rotate(-90 216.2 132.1)">X1-C12</text>
<text x="219.4" y="132.1" transform="rotate(-90 219.4 132.1)">X1-C13</text>
<text x="222.6" y="132.1" transform="rotate(-90 222.6 132.1)">X1-C14</text>
<text x="225.8" y="132.1" transform="rotate(-90 225.8 132.1)">X1-C15</text>
<text x="229" y="132.1" transform="rotate(-90 229 132.1)">X1-C16</text>
<text x="232.2" y="132.1" transform="rotate(-90 232.2 132.1)">X1-C17</text>
<text x="235.4" y="132.1" transform="rotate(-90 235.4 132.1)">X1-C18</text>
<text x="238.6" y="132.1" transform="rotate(-90 238.6 132.1)">X1-C19</text>
<text x="241.8" y="132.1" transform="rotate(-90 241.8 132.1)">X1-C20</text>
<text x="245" y="132.1" transform="rotate(-90 245 132.1)">X1-C21</text>
<text x="248.2" y="132.1" transform="rotate(-90 248.2 132.1)">X1-C22</text>
<text x="251.4" y="132.1" transform="rotate(-90 251.4 132.1)">X1-C23</text>
<text x="254.6" y="132.1" transform="rotate(-90 254.6 132.1)">X1-C24</text>
<text x="257.8" y="132.1" transform="rotate(-90 257.8 132.1)">X1-C25</text>
<text x="261" y="132.1" transform="rotate(-90 261 132.1)">X1-C26</text>
<text x="264.2" y="132.1" transform="rotate(-90 264.2 132.1)">X1-C27</text>
<text x="267.4" y="132.1" transform="rotate(-90 267.4 132.1)">X1-C28</text>
<text x="270.6" y="132.1" transform="rotate(-90 270.6 132.1)">X1-C29</text>
<text x="273.8" y="132.1" transform="rotate(-90 273.8 132.1)">X1-C30</text>
<text x="7.2" y="166.5" transform="rotate(-90 7.2 166.5)">ADDR0</text>
<text x="10.4" y="166.5" transform="rotate(-90 10.4 166.5)">ADDR1</text>
<text x="13.6" y="166.5" transform="rotate(-90 13.6 166.5)">ADDR2</text>
<text x="16.8" y="166.5" transform="rotate(-90 16.8 166.5)">ADDR3</text>
<text x="20" y="166.5" transform="rotate(-90 20 166.5)">ADDR4</text>
<text x="23.2" y="166.5" transform="rotate(-90 23.2 166.5)">ADDR5</text>
<text x="26.4" y="166.5" transform="rotate(-90 26.4 166.5)">ADDR6</text>
<text x="29.6" y="166.5" transform="rotate(-90 29.6 166.5)">ADDR7</text>
<text x="32.8" y="166.5" transform="rotate(-90 32.8 166.5)">ADDR8</text>
<text x="36" y="166.5" transform="rotate(-90 36 166.5)">ADDR9</text>
<text x="39.2" y="166.5" transform="rotate(-90 39.2 166.5)">ADDR10</text>
<text x="42.4" y="166.5" transform="rotate(-90 42.4 166.5)">ADDR11</text>
<text x="45.6" y="166.5" transform="rotate(-90 45.6 166.5)">ADDR12</text>
<text x="48.8" y="166.5" transform="rotate(-90 48.8 166.5)">ADDR13</text>
<text x="52" y="166.5" transform="rotate(-90 52 166.5)">ADDR14</text>
<text x="55.2" y="166.5" transform="rotate(-90 55.2 166.5)">ADDR15</text>
<text x="58.4" y="166.5" transform="rotate(-90 58.4 166.5)">DATA0</text>
<text x="61.6" y="166.5" transform="rotate(-90 61.6 166.5)">DATA1</text>
<text x="64.8" y="166.5" transform="rotate(-90 64.8 166.5)">DATA2</text>
<text x="68" y="166.5" transform="rotate(-90 68 166.5)">DATA3</text>
<text x="71.2" y="166.5" transform="rotate(-90 71.2 166.5)">DATA4</text>
<text x="74.4" y="166.5" transform="rotate(-90 74.4 166.5)">DATA5</text>
<text x="77.6" y="166.5" transform="rotate(-90 77.6 166.5)">DATA6</text>
<text x="80.8" y="166.5" transform="rotate(-90 80.8 166.5)">DATA7</text>
<text x="87.2" y="166.5" transform="rotate(-90 87.2 166.5)">DIR</text>
<text x="90.4" y="166.5" transform="rotate(-90 90.4 166.5)">H/L-SWAP</text>
<text x="96.8" y="166.5" transform="rotate(-90 96.8 166.5)">ADDR-REG-CLK</text>
<text x="100" y="166.5" transform="rotate(-90 100 166.5)">BRD-ADDR-REG0</text>
<text x="103.2" y="166.5" transform="rotate(-90 103.2 166.5)">BRD-ADDR-REG1</text>
<text x="109.6" y="166.5" transform="rotate(-90 109.6 166.5)">ADDR-REG-OUT</text>
<text x="112.8" y="166.5" transform="rotate(-90 112.8 166.5)">I/D-REG-DN</text>
<text x="116" y="166.5" transform="rotate(-90 116 166.5)">I/D-REG-UP</text>
<text x="119.2" y="166.5" transform="rotate(-90 119.2 166.5)">RESET</text>
<text x="122.4" y="166.5" transform="rotate(-90 122.4 166.5)">DATA-REG-OUT-ID0</text>
<text x="125.6" y="166.5" transform="rotate(-90 125.6 166.5)">DATA-REG-OUT-ID1</text>
<text x="128.8" y="166.5" transform="rotate(-90 128.8 166.5)">BRD-OUT-ID0</text>
<text x="132" y="166.5" transform="rotate(-90 132 166.5)">BRD-OUT-ID1</text>
<text x="135.2" y="166.5" transform="rotate(-90 135.2 166.5)">DATA-REG-IN-ID0</text>
<text x="138.4" y="166.5" transform="rotate(-90 138.4 166.5)">DATA-REG-IN-ID1</text>
<text x="141.6" y="166.5" transform="rotate(-90 141.6 166.5)">BRD-IN-ID0</text>
<text x="144.8" y="166.5" transform="rotate(-90 144.8 166.5)">BRD-IN-ID1</text>
<text x="148" y="166.5" transform="rotate(-90 148 166.5)">DATA-REG-RD-LO</text>
<text x="151.2" y="166.5" transform="rotate(-90 151.2 166.5)">DATA-REG-WR-LO</text>
<text x="154.4" y="166.5" transform="rotate(-90 154.4 166.5)">DATA-REG-RD-HI</text>
<text x="157.6" y="166.5" transform="rotate(-90 157.6 166.5)">DATA-REG-WR-HI</text>
<text x="160.8" y="166.5" transform="rotate(-90 160.8 166.5)">ALU0</text>
<text x="164" y="166.5" transform="rotate(-90 164 166.5)">ALU1</text>
<text x="167.2" y="166.5" transform="rotate(-90 167.2 166.5)">ALU2</text>
<text x="170.4" y="166.5" transform="rotate(-90 170.4 166.5)">ALU-FUNC</text>
<text x="173.6" y="166.5" transform="rotate(-90 173.6 166.5)">LD-AC</text>
<text x="176.8" y="166.5" transform="rotate(-90 176.8 166.5)">RD-AC</text>
<text x="180" y="166.5" transform="rotate(-90 180 166.5)">AC-IN-INV</text>
<text x="189.6" y="166.5" transform="rotate(-90 189.6 166.5)">I/D-REG-LD</text>
<text x="192.8" y="166.5" transform="rotate(-90 192.8 166.5)">I/D-REG-OUT</text>
<text x="196" y="166.5" transform="rotate(-90 196 166.5)">BR-REG-LD</text>
<text x="199.2" y="166.5" transform="rotate(-90 199.2 166.5)">BR-REG-OUT</text>
<text x="202.4" y="166.5" transform="rotate(-90 202.4 166.5)">BR-COND</text>
<text x="228" y="166.5" transform="rotate(-90 228 166.5)">SP/PC-SEL</text>
<text x="231.2" y="166.5" transform="rotate(-90 231.2 166.5)">SP/PC-DATA-OUT-LO</text>
<text x="234.4" y="166.5" transform="rotate(-90 234.4 166.5)">SP/PC-DATA-OUT-HI</text>
<text x="237.6" y="166.5" transform="rotate(-90 237.6 166.5)">SP/PC-ADDR-OUT</text>
<text x="240.8" y="166.5" transform="rotate(-90 240.8 166.5)">SP/PC-LD</text>
<text x="244" y="166.5" transform="rotate(-90 244 166.5)">SP/PC-DN</text>
<text x="247.2" y="166.5" transform="rotate(-90 247.2 166.5)">SP/PC-UP</text>
<text x="250.4" y="166.5" transform="rotate(-90 250.4 166.5)">DATA8</text>
<text x="253.6" y="166.5" transform="rotate(-90 253.6 166.5)">DATA9</text>
<text x="256.8" y="166.5" transform="rotate(-90 256.8 166.5)">DATA10</text>
<text x="260" y="166.5" transform="rotate(-90 260 166.5)">DATA11</text>
<text x="263.2" y="166.5" transform="rotate(-90 263.2 166.5)">DATA12</text>
<text x="266.4" y="166.5" transform="rotate(-90 266.4 166.5)">DATA13</text>
<text x="269.6" y="166.5" transform="rotate(-90 269.6 166.5)">DATA14</text>
<text x="272.8" y="166.5" transform="rotate(-90 272.8 166.5)">DATA15</text>
</g>
<g font-size="2.7" fill="#505050">
<text x="136.5" y="57.3">1</text>
<text x="171.7" y="57.3">1</text>
<text x="136.5" y="63.7">2</text>
<text x="171.7" y="63.7">2</text>
<text x="136.5" y="70.1">3</text>
<text x="171.7" y="70.1">3</text>
<text x="136.5" y="76.5">4</text>
<text x="171.7" y="76.5">4</text>
<text x="136.5" y="82.9">5</text>
<text x="171.7" y="82.9">5</text>
<text x="136.5" y="89.3">6</text>
<text x="171.7" y="89.3">6</text>
<text x="136.5" y="95.7">7</text>
<text x="171.7" y="95.7">7</text>
<text x="136.5" y="102.1">8</text>
<text x="171.7" y="102.1">8</text>
<text x="136.5" y="108.5">9</text>
<text x="171.7" y="108.5">9</text>
</g>
</svg>
